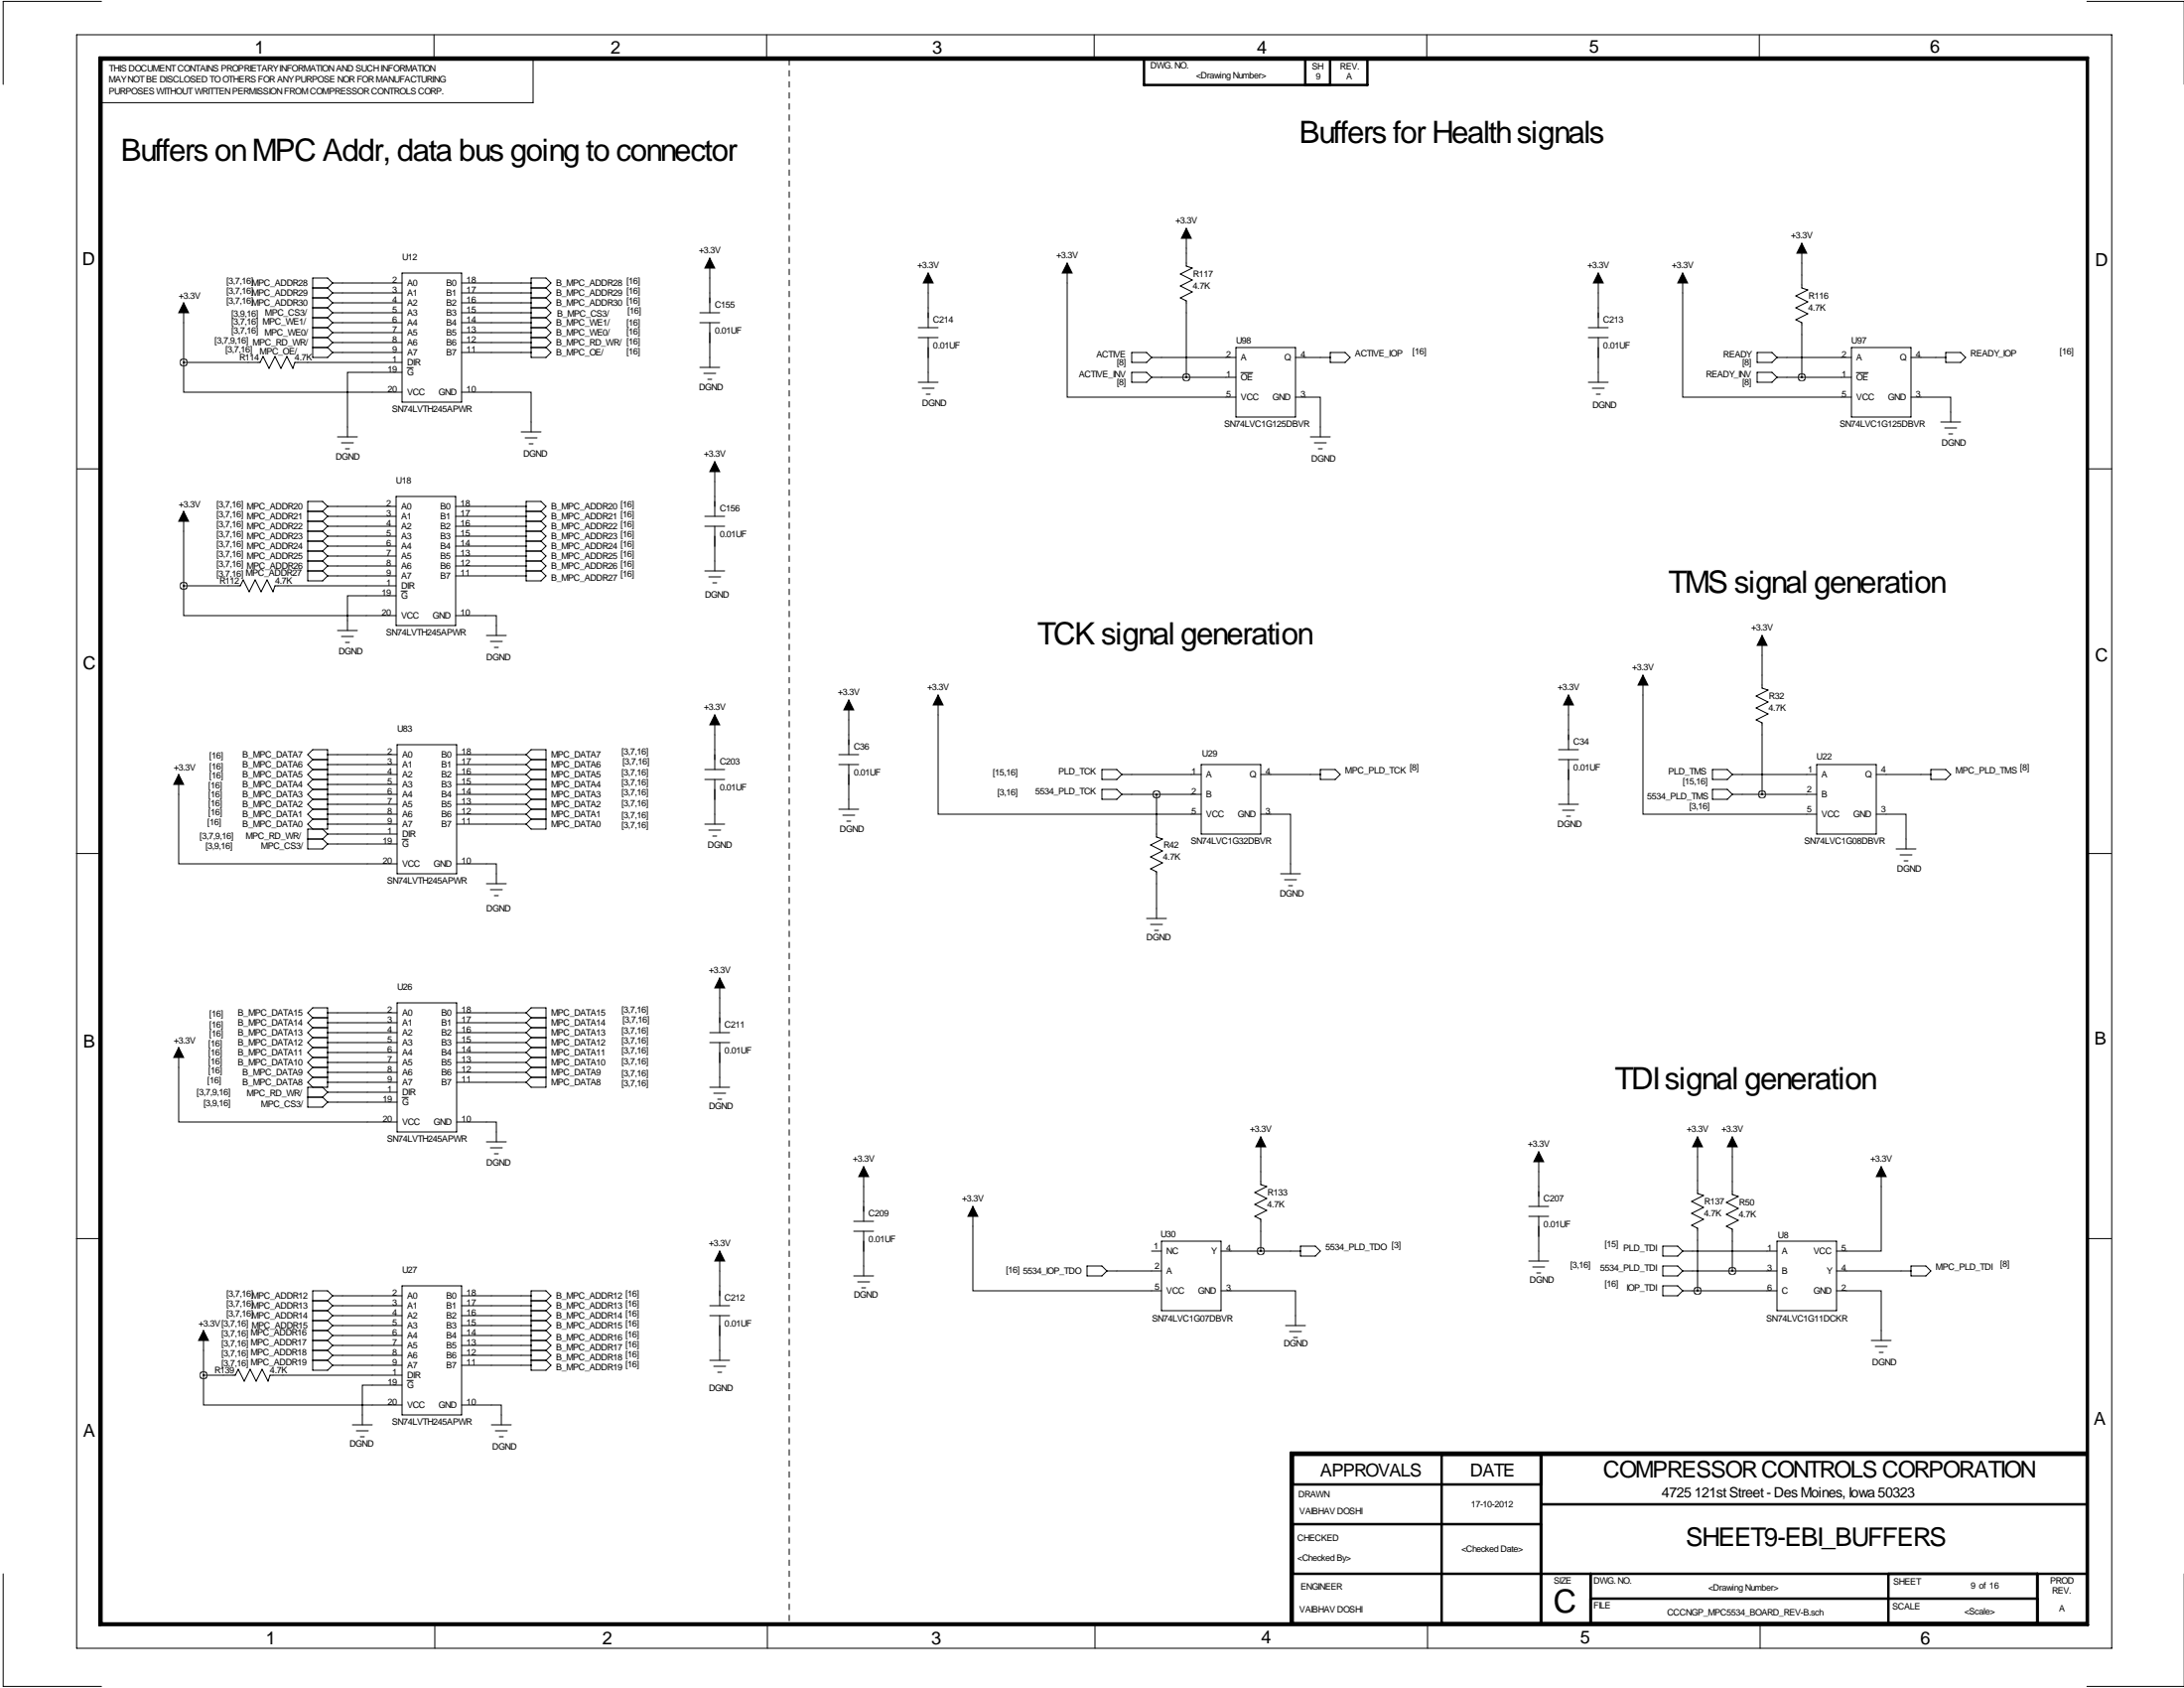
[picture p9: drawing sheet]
<svg xmlns="http://www.w3.org/2000/svg" width="559mm" height="432mm" viewBox="0 0 559 432" stroke-linecap="round" stroke-linejoin="round" font-family="sans-serif">
<path d="M201.9 15.2v400.1" fill="none" stroke="#000" stroke-width=".25" stroke-dasharray="1.4 1.4"/>
<g fill="none" stroke="#000" stroke-width=".25">
<path d="M19.6 8.9h520.7v412.7h-520.7zM26 .4h-25.2v21.2M111 8.9v6.3M143.6 15.2h-7.2v11.1h-110.8M196.1 8.9v6.3M280 8.9v6.3M365 8.9v6.3M450.1 8.9v6.3M534 .4h24.8M303.5 58.4v9.7l1.6 .5-3.1 1.5 3.1 1.5-3.1 1.6 3.1 1.5-3.1 1.5 1.5 .8v19.5M47 77.5v15.2M80 73.7h3.8"/>
<path d="M80 76.2h3.8M80 78.7h3.8M83.8 73.7l1.3 1.2M83.8 76.2l1.3 1.3M83.8 78.7l1.3 1.3M85.1 72.4l-1.3-1.3h-3.8v20.3h3.8l1.3-1.2M85.1 72.4h17.8M85.1 74.9h17.8M85.1 77.5h17.8M85.1 72.4l-1.3 1.3M85.1 74.9l-1.3 1.3M85.1 77.5l-1.3 1.2"/>
<path d="M102.9 69.8h15.2v33.1h-15.2zM118.1 72.4h17.8M118.1 74.9h17.8M118.1 77.5h17.8M135.9 73.7h3.8M135.9 76.2h3.8M135.9 78.7h3.8M139.7 73.7l1.3-1.3-1.3-1.3h-3.8v20.3h3.8l1.3-1.2-1.3-1.3M139.7 73.7l1.3 1.2-1.3 1.3M139.7 78.7l1.3 1.3-1.3 1.3M139.7 76.2l1.3 1.3-1.3 1.2M181.6 66v14"/>
<path d="M237.5 69.8v14M273 67.3v34.3h43.2M408.9 69.8v14M430.5 69.8v31.8h43.2M461 62.2v11.5l1.5 .5-3 1.5 3 1.5-3 1.5 3 1.6-3 1.5 1.5 .8v13.9M47 92.7v7.6h55.9M47 92.7h19.5l.8-1.5 1.5 3 1.6-3 1.5 3 1.5-3 1.5 3 .5-1.5h27.5M80 88.9h3.8M80 83.8h3.8M80 86.4h3.8M80 81.3h3.8M83.8 88.9l1.3 1.3"/>
<path d="M83.8 86.4l1.3 1.2M83.8 83.8l1.3 1.3M83.8 81.3l1.3 1.3M85.1 80h17.8M85.1 82.6h17.8M85.1 85.1h17.8M85.1 87.6h17.8M85.1 90.2h17.8M85.1 87.6l-1.3 1.3M85.1 85.1l-1.3 1.3M85.1 82.6l-1.3 1.2M85.1 80l-1.3 1.3"/>
<path d="M102.9 95.2h-14v16.6M104.1 94h1.6M118.1 80h17.8M118.1 82.6h17.8M118.1 85.1h17.8M118.1 87.6h17.8M118.1 90.2h17.8M135.9 88.9h3.8M135.9 83.8h3.8M135.9 86.4h3.8M135.9 81.3h3.8M139.7 81.3l1.3 1.3-1.3 1.2"/>
<path d="M139.7 83.8l1.3 1.3-1.3 1.3M139.7 86.4l1.3 1.2-1.3 1.3M179.1 80h5M179.1 82.6h5M179.1 94h5M180.1 95.5h3M181.1 97h1M181.6 82.6v11.4M234.9 83.8h5.1M234.9 86.4h5.1M234.9 97.8h5.1M236 99.3h3"/>
<path d="M237.5 86.4v11.4M289.6 90.2h3.8l1.2 1.2-1.2 1.3h-3.8zM289.6 95.2h3.8l1.2 1.3-1.2 1.3h-3.8zM294.6 91.4h21.6M294.6 96.5h21.6M316.2 88.9h15.3v17.8h-15.3zM317.5 95.3h3M331.5 91.4h8.9M340.4 90.2h3.8l1.2 1.2-1.2 1.3h-3.8zM406.4 83.8h5.1M406.4 86.4h5.1M406.4 97.8h5.1"/>
<path d="M407.4 99.3h3.1M408.9 86.4v11.4M449.6 90.2h3.8l1.3 1.2-1.3 1.3h-3.8zM449.6 95.2h3.8l1.3 1.3-1.3 1.3h-3.8zM454.7 91.4h19M454.7 96.5h19M473.7 88.9h15.2v17.8h-15.2zM475 95.3h3M488.9 91.4h8.9M497.8 90.2h3.8l1.3 1.2-1.3 1.3h-3.8zM19.7 119.9h6.4M86.4 111.8h5"/>
<path d="M87.4 113.3h3M88.4 114.8h1M118.1 100.3h17.8v10.2M133.3 110.5h5.1M134.4 112h3M135.4 113.5h1M182.9 118.1v14M237 100.8h1M331.5 101.6h6.3v10.2M335.3 111.8h5.1M336.3 113.3h3M337.3 114.8h1"/>
<path d="M408.4 100.8h1M488.9 101.6h10.2v6.3M496.6 107.9h5M497.6 109.5h3M498.6 111h1M533.9 119.9h6.4M47 130.8v19.1M78.7 130.8h3.8M78.7 133.3h3.8M78.7 135.9h3.8M78.7 138.4h3.8M82.5 130.8l1.3 1.3"/>
<path d="M82.5 133.3l1.3 1.3M82.5 135.9l1.3 1.3M82.5 138.4l1.3 1.3M83.8 132.1h17.5M83.8 134.6h17.5M83.8 129.5h17.5M83.8 137.2h17.5M83.8 139.7h17.5M83.8 129.5l-1.3 1.3M83.8 129.5l-1.3-1.2h-3.8v20.3h3.8l1.3-1.3M83.8 132.1l-1.3 1.2M83.8 134.6l-1.3 1.3"/>
<path d="M83.8 137.2l-1.3 1.2M83.8 139.7l-1.3 1.3M101.3 127h15.3v33h-15.3zM116.6 132.1h18M116.6 134.6h18M116.6 129.5h18M116.6 137.2h18M116.6 139.7h18M134.6 130.8h3.8M134.6 133.3h3.8M134.6 135.9h3.8M134.6 138.4h3.8"/>
<path d="M138.4 130.8l1.3-1.3-1.3-1.2h-3.8v20.3h3.8l1.3-1.3-1.3-1.3M138.4 130.8l1.3 1.3-1.3 1.2M138.4 133.3l1.3 1.3-1.3 1.3M138.4 135.9l1.3 1.3-1.3 1.2M138.4 138.4l1.3 1.3-1.3 1.3M180.3 132.1h5.1M180.3 134.6h5.1M182.9 134.6v11.4M47 149.9v7.6h54.3M47 149.9h14.5l.7-1.6 1.6 3.1 1.5-3.1 1.5 3.1 1.5-3.1 1.5 3.1 .6-1.5h30.9M78.7 141h3.8M78.7 143.5h3.8"/>
<path d="M78.7 146h3.8M82.5 141l1.3 1.2M82.5 143.5l1.3 1.3M82.5 146l1.3 1.3M83.8 142.2h17.5M83.8 144.8h17.5M83.8 147.3h17.5M83.8 142.2l-1.3 1.3M83.8 144.8l-1.3 1.2M101.3 152.4h-12.4v8.9M102.6 151.2h1.6M116.6 157.5h10.4v5.1"/>
<path d="M116.6 142.2h18M116.6 144.8h18M116.6 147.3h18M134.6 141h3.8M134.6 143.5h3.8M134.6 146h3.8M138.4 141l1.3 1.2-1.3 1.3M138.4 143.5l1.3 1.3-1.3 1.2M180.3 146h5.1M181.4 147.6h3M182.4 149.1h1M86.4 161.3h5"/>
<path d="M87.4 162.8h3M88.4 164.3h1M124.5 162.6h5M125.5 164.1h3M126.5 165.6h1M217.2 179.1v13.9M240 177.8v30.5h67.3M401.3 177.8v14M420.4 172.7v35.6h44.4M450.8 162.6v13.4l1.6 .5-3.1 1.6 3.1 1.5-3.1 1.5 3.1 1.5-3.1 1.5 1.5 .8v18.3M45.7 198.1v22.9h55.9M80 196.8h3.8"/>
<path d="M80 199.4h3.8M80 194.3l-1.3-1.3 1.3-1.2h3.8v20.3h-5.1v5.1h3.8l1.3-1.3M80 194.3h3.8M80 196.8l-1.3 1.3 1.3 1.3M80 199.4l-1.3 1.3 1.3 1.2M80 194.3l-1.3 1.3 1.3 1.2M83.8 195.6h17.8M83.8 198.1h17.8M83.8 193h17.8M101.6 190.5h15.2v33h-15.2zM116.8 195.6h17.8M116.8 198.1h17.8"/>
<path d="M116.8 193h17.8M134.6 193l1.3-1.2h3.8v20.3h-3.8l-1.3-1.3M134.6 198.1l1.3 1.3M134.6 195.6l1.3 1.2M134.6 193l1.3 1.3M135.9 196.8h3.8M135.9 199.4h3.8M135.9 194.3h3.8M135.9 199.4l-1.3 1.3M135.9 196.8l-1.3 1.3M135.9 194.3l-1.3 1.3M180.3 196.8h5.1"/>
<path d="M180.3 199.4h5.1M182.9 182.9v13.9M182.9 199.4v11.4M214.6 195.6h5.1M214.6 193h5.1M217.2 195.6v11.4M281.9 196.8h3.9l1.2 1.3-1.2 1.3h-3.9zM287 198.1h20.3M307.3 195.6h15.3v17.8h-15.3zM322.6 198.1h15.2M337.8 196.8h3.8l1.3 1.3-1.3 1.3h-3.8zM398.8 191.8h5.1"/>
<path d="M398.8 194.3h5.1M401.3 194.3v11.4M438.1 196.8h3.9l1.2 1.3-1.2 1.3h-3.9zM443.2 198.1h21.6M464.8 195.6h15.3v17.8h-15.3zM480.1 198.1h13.9M494 196.8h3.8l1.3 1.3-1.3 1.3h-3.8zM19.6 218.3h6.4M78.7 214.6h3.8M80 204.5l-1.3 1.2 1.3 1.3M80 207l-1.3 1.3 1.3 1.2M80 209.5l-1.3 1.3 1.3 1.3"/>
<path d="M80 204.5h3.8M80 201.9h3.8M80 207h3.8M80 209.5h3.8M80 201.9l-1.3 1.3 1.3 1.3M82.5 214.6l1.3 1.3M82.5 212.1l1.3 1.3M83.8 213.4h17.8M83.8 208.3h17.8M83.8 203.2h17.8M83.8 200.7h17.8M83.8 205.7h17.8"/>
<path d="M83.8 210.8h17.8M83.8 215.9h17.8M83.8 213.4l-1.3 1.2M102.9 214.7h1.6M116.8 208.3h17.8M116.8 203.2h17.8M116.8 200.7h17.8M116.8 205.7h17.8M116.8 210.8h17.8M134.6 208.3l1.3 1.2M134.6 205.7l1.3 1.3M134.6 203.2l1.3 1.3"/>
<path d="M134.6 200.7l1.3 1.2M135.9 204.5h3.8M135.9 201.9h3.8M135.9 207h3.8M135.9 209.5l-1.3 1.3M135.9 207l-1.3 1.3M135.9 204.5l-1.3 1.2M135.9 209.5h3.8M135.9 201.9l-1.3 1.3M180.3 210.8h5.1M181.4 212.3h3M182.4 213.9h1"/>
<path d="M214.6 207h5.1M215.6 208.5h3.1M216.7 210.1h1M281.9 201.9h3.9l1.2 1.3-1.2 1.3h-3.9zM287 203.2h20.3M295.9 203.2v10.9l1.5 .5-3 1.6 3 1.5-3 1.5 3 1.5-3 1.5 1.5 .8v11.9M322.6 208.3h7.6v15.2M398.8 205.7h5.1M399.8 207.3h3M400.8 208.8h1M438.1 201.9h3.9l1.2 1.3-1.2 1.3h-3.9zM443.2 203.2h21.6"/>
<path d="M480.1 208.3h7.6v8.9M485.1 217.2h5.1M486.2 218.7h3M533.8 218.3h6.4M116.8 221h10.2v5.1M124.5 226.1h5M125.5 227.6h3M126.5 229.1h1M293.4 234.9h5M294.4 236.5h3M295.4 238h1M327.7 223.5h5"/>
<path d="M328.7 225h3M329.7 226.6h1M487.2 220.2h1M83.8 259.1h17.8M101.6 256.5h15.2v33.1h-15.2zM116.8 259.1h17.8M134.6 259.1l1.3-1.3h3.8v20.3h-3.8l-1.3-1.2M134.6 259.1l1.3 1.2M184.1 250.2v14M45.7 268v19h55.9M80 260.3l-1.3-1.2 1.3-1.3h3.8v20.3h-5.1v5.1h3.8l1.3-1.3M80 275.6l-1.3 1.3 1.3 1.2"/>
<path d="M80 275.6h3.8M80 273h3.8M80 270.5h3.8M80 268h3.8M80 265.4h3.8M80 262.9h3.8M80 260.3h3.8M80 273l-1.3 1.3 1.3 1.3M80 270.5l-1.3 1.3 1.3 1.2M80 268l-1.3 1.2 1.3 1.3M80 265.4l-1.3 1.3 1.3 1.3M80 262.9l-1.3 1.3 1.3 1.2"/>
<path d="M80 260.3l-1.3 1.3 1.3 1.3M82.5 278.1l1.3 1.3M83.8 264.2h17.8M83.8 266.7h17.8M83.8 261.6h17.8M83.8 269.2h17.8M83.8 271.8h17.8M83.8 274.3h17.8M83.8 276.9h17.8M83.8 279.4h17.8M83.8 279.4l-1.3 1.3M116.8 264.2h17.8"/>
<path d="M116.8 266.7h17.8M116.8 261.6h17.8M116.8 269.2h17.8M116.8 271.8h17.8M116.8 274.3h17.8M116.8 276.9h17.8M134.6 274.3l1.3 1.3M134.6 271.8l1.3 1.2M134.6 269.2l1.3 1.3M134.6 266.7l1.3 1.3M134.6 264.2l1.3 1.2M134.6 261.6l1.3 1.3"/>
<path d="M135.9 275.6l-1.3 1.3M135.9 275.6h3.8M135.9 273l-1.3 1.3M135.9 273h3.8M135.9 270.5l-1.3 1.3M135.9 270.5h3.8M135.9 268l-1.3 1.2M135.9 268h3.8M135.9 265.4l-1.3 1.3M135.9 265.4h3.8M135.9 262.9l-1.3 1.3M135.9 262.9h3.8"/>
<path d="M135.9 260.3l-1.3 1.3M135.9 260.3h3.8M181.6 264.2h5.1M181.6 266.7h5.1M181.6 278.1h5.1M182.6 279.7h3.1M184.1 266.7v11.4M78.7 280.7h3.8M82.5 280.7l1.3 1.2M83.8 281.9h17.8M102.9 280.7h1.6M116.8 287h10.2v5.1"/>
<path d="M124.5 292.1h5M125.5 293.6h3M126.5 295.1h1M183.6 281.2h1.1M221 298.4v14M322.6 290.8v12.2l1.5 .5-3 1.6 3 1.5-3 1.5 3 1.5-3 1.5 1.5 .8v8.1M393.7 294.6v14M434.3 290.8v14.5l1.6 .5-3.1 1.5 3.1 1.6-3.1 1.5 3.1 1.5-3.1 1.5 1.5 .8v16M443.2 290.8v14.8l1.6 .5-3.1 1.5 3.1 1.5-3.1 1.5 3.1 1.6-3.1 1.5 1.5 .8v10.6M481.3 298.4v21.6h-11.4M19.6 316.8h6.4M218.4 312.4h5.1"/>
<path d="M218.4 315h5.1M221 315v11.4M248.9 308.6v21.6h48.3M297.2 317.5h15.2v17.8h-15.2zM332.7 318.8h3.8l1.3 1.2-1.3 1.3h-3.8zM391.2 308.6h5M391.2 311.1h5M393.7 311.1v11.5M425.4 318.8h3.9l1.2 1.2-1.2 1.3h-3.9zM454.7 317.5h15.2v17.8h-15.2zM533.8 316.8h6.4M80 335.3h3.8"/>
<path d="M80 332.7h3.8M80 337.8h3.8M83.8 332.7l1.3 1.3M83.8 335.3l1.3 1.2M83.8 337.8l1.3 1.3M85.1 334h17.8M85.1 336.5h17.8M85.1 331.5l-1.3-1.3h-3.8v20.3h3.8l1.3-1.3M85.1 331.5h17.8M85.1 339.1h17.8M85.1 331.5l-1.3 1.2M85.1 334l-1.3 1.3"/>
<path d="M85.1 336.5l-1.3 1.3M85.1 339.1l-1.3 1.3M102.9 328.9h15.2v33h-15.2zM118.1 334h17.8M118.1 336.5h17.8M118.1 331.5h17.8M118.1 339.1h17.8M135.9 335.3h3.8M135.9 332.7h3.8M135.9 337.8h3.8M139.7 332.7l1.3-1.2-1.3-1.3h-3.8v20.3h3.8l1.3-1.3-1.3-1.2M139.7 332.7l1.3 1.3-1.3 1.3"/>
<path d="M139.7 335.3l1.3 1.2-1.3 1.3M139.7 337.8l1.3 1.3-1.3 1.3M181.6 334h5.1M181.6 336.5h5.1M184.1 320v14M184.1 336.5v11.5M218.4 326.4h5.1M219.5 327.9h3M220.5 329.4h1M278.1 323.8h3.8l1.3 1.3-1.3 1.3h-3.8zM283.2 325.1h14M294.6 320h2.6"/>
<path d="M312.4 330.2h19.1v8.9M312.4 320h20.3M328.9 339.1h5.1M391.2 322.6h5M392.2 324.1h3M393.2 325.6h1M425.4 328.9h3.9l1.2 1.3-1.2 1.3h-3.9zM425.4 323.8h3.9l1.2 1.3-1.2 1.3h-3.9zM430.5 320h24.2M430.5 325.1h24.2M430.5 330.2h24.2M469.9 330.2h11.4v12.7"/>
<path d="M469.9 325.1h19M488.9 323.8h3.9l1.2 1.3-1.2 1.3h-3.9zM52.1 351.8v7.6h50.8M52.1 351.8h8.1l.8-1.5 1.5 3 1.5-3 1.5 3 1.6-3 1.5 3 .5-1.5h33.8M52.1 340.4v11.4M80 340.4h3.8M80 342.9h3.8M80 345.4h3.8M80 348h3.8M83.8 340.4l1.3 1.2M83.8 342.9l1.3 1.3M83.8 345.4l1.3 1.3"/>
<path d="M83.8 348l1.3 1.2M85.1 341.6h17.8M85.1 344.2h17.8M85.1 346.7h17.8M85.1 349.2h17.8M85.1 341.6l-1.3 1.3M85.1 344.2l-1.3 1.2M85.1 346.7l-1.3 1.3M102.9 354.3h-10.2v10.2M104.1 353.1h1.6M118.1 359.4h10.2v5.1M118.1 341.6h17.8"/>
<path d="M118.1 344.2h17.8M118.1 346.7h17.8M118.1 349.2h17.8M135.9 340.4h3.8M135.9 342.9h3.8M135.9 345.4h3.8M135.9 348h3.8M139.7 340.4l1.3 1.2-1.3 1.3M139.7 342.9l1.3 1.3-1.3 1.2M139.7 345.4l1.3 1.3-1.3 1.3M181.6 348h5.1M182.6 349.5h3.1"/>
<path d="M183.6 351h1.1M329.9 340.6h3.1M331 342.1h1M478.8 342.9h5.1M479.8 344.4h3.1M480.8 345.9h1M90.2 364.5h5M91.2 366h3M92.2 367.5h1M125.7 364.5h5.1M126.7 366h3.1M127.8 367.5h1"/>
<path d="M.8 402.6v28.8h25.2M111.3 415.3v6.3M196.3 415.3v6.3M280.2 415.3v6.3M365.3 415.3v6.3M450.3 415.3v6.3M534 431.4h24.8"/>
</g>
<g fill="none" stroke="#000" stroke-width=".63">
<path d="M25.5 14.7h508.7v401h-508.7zM26 15.2h508v400.1h-508zM292.7 15h57.2v6.7h-57.2zM334 21.7v-6.7h6.3v6.7M330.8 379.7h63.5M368.9 372.1v43.2M394.3 372.1v43.2M534 372.1h-203.2v43.2M534 371.6h-203.7v43.7M330.8 389.9h63.5M394.3 384.8h139.7M330.8 402.6h203.2"/>
<path d="M407 402.6v12.7M407 408.9h114.3M483.2 402.6v12.7M521.3 402.6v12.7"/>
</g>
<g fill="#000" stroke="#000" stroke-width=".25">
<path d="M303.5 58.4l1.3 2.6h-2.5zM47 77.5l1.3 2.5h-2.6zM181.6 66l1.3 2.6h-2.6zM237.5 69.8l1.3 2.6h-2.6zM273 67.3l1.3 2.5h-2.5zM408.9 69.8l1.3 2.6h-2.5zM430.5 69.8l1.3 2.6h-2.5zM461 62.2l1.3 2.6h-2.6zM182.9 118.1l1.2 2.5h-2.5zM47 130.8l1.3 2.5h-2.6zM217.2 179.1l1.2 2.5h-2.5zM240 177.8l1.3 2.5h-2.5z"/>
<path d="M401.3 177.8l1.3 2.5h-2.6zM420.4 172.7l1.2 2.6h-2.5zM450.8 162.6l1.3 2.5h-2.5zM45.7 198.1l1.3 2.6h-2.6zM182.9 182.9l1.2 2.5h-2.5zM184.1 250.2l1.3 2.5h-2.5zM45.7 268l1.3 2.5h-2.6zM221 298.4l1.2 2.6h-2.5zM322.6 290.8l1.2 2.6h-2.5zM393.7 294.6l1.3 2.6h-2.6zM434.3 290.8l1.3 2.6h-2.5zM443.2 290.8l1.3 2.6h-2.5z"/>
<path d="M481.3 298.4l1.3 2.6h-2.5zM248.9 308.6l1.3 2.5h-2.6zM184.1 320l1.3 2.6h-2.5zM52.1 340.4l1.2 2.5h-2.5z"/>
</g>
<path d="M450.8 203.2a.07 .07 0 0 0 .1 0 .07 .07 0 0 0-.1 0zM295.8 203.2a.1 .1 0 0 0 .2 0 .1 .1 0 0 0-.2 0zM443.2 325.1a.07 .07 0 0 0 .1 0 .07 .07 0 0 0-.1 0zM460.9 96.5a.1 .1 0 0 0 .2 0 .1 .1 0 0 0-.2 0zM303.5 96.5a.07 .07 0 0 0 .1 0 .07 .07 0 0 0-.1 0zM434.3 330.2a.07 .07 0 0 0 .1 0 .07 .07 0 0 0-.1 0zM52 351.8a.07 .07 0 0 0 .1 0 .07 .07 0 0 0-.1 0zM46.9 92.7a.1 .1 0 0 0 .2 0 .1 .1 0 0 0-.2 0zM46.9 149.9a.1 .1 0 0 0 .2 0 .1 .1 0 0 0-.2 0zM322.5 320a.07 .07 0 0 0 .1 0 .07 .07 0 0 0-.1 0z" fill="#000" stroke="#000" stroke-width="1.9"/>
<text font-size="8.2" x="397.5" y="412.4">C</text>
<g font-size="7.9">
<text x="31" y="41.1">Buffers on MPC Addr, data bus going to connector</text>
<text x="332.5" y="36.6">Buffers for Health signals</text>
<text x="427" y="151.6">TMS signal generation</text>
<text x="265.4" y="164.8">TCK signal generation</text>
<text x="413.3" y="278.6">TDI signal generation</text>
</g>
<text font-size="6.6" x="431.3" y="395.4">SHEET9-EBI_BUFFERS</text>
<text font-size="5.9" x="410.2" y="378">COMPRESSOR CONTROLS CORPORATION</text>
<g font-size="4.6">
<text x="65.1" y="13.7">1</text>
<text x="156.3" y="13.7">2</text>
<text x="238.5" y="13.7">3</text>
<text x="321.6" y="13.7">4</text>
<text x="406.6" y="13.5">5</text>
<text x="493.8" y="13.5">6</text>
<text x="21.1" y="67.9">D</text>
<text x="536.1" y="68.1">D</text>
<text x="21.2" y="171.1">C</text>
<text x="536" y="169.2">C</text>
<text x="21.3" y="268.1">B</text>
<text x="535.9" y="267.2">B</text>
<text x="535.7" y="364.5">A</text>
<text x="21.3" y="367.5">A</text>
<text x="337.8" y="377.7">APPROVALS</text>
<text x="376.2" y="377.7">DATE</text>
<text x="68" y="420.6">1</text>
<text x="154.1" y="420.6">2</text>
<text x="238.3" y="420.6">3</text>
<text x="322.7" y="420.5">4</text>
<text x="404.4" y="420.4">5</text>
<text x="491.4" y="420.6">6</text>
</g>
<text font-size="3.6" x="425.2" y="383">4725 121st Street - Des Moines, Iowa 50323</text>
<g font-size="2.3">
<text x="294.3" y="17.6">DWG. NO.</text>
<text x="335.7" y="17.7">SH</text>
<text x="342.9" y="17.8">REV.</text>
<text x="27.8" y="21.1">MAY NOT BE DISCLOSED TO OTHERS FOR ANY PURPOSE NOR FOR MANUFACTURING</text>
<text x="27.9" y="18.3">THIS DOCUMENT CONTAINS PROPRIETARY INFORMATION AND SUCH INFORMATION</text>
<text x="306.1" y="20.1">&lt;Drawing Number&gt;</text>
<text x="336.7" y="20.3">9</text>
<text x="344.5" y="20.3">A</text>
<text x="27.8" y="24.2">PURPOSES WITHOUT WRITTEN PERMISSION FROM COMPRESSOR CONTROLS CORP.</text>
<text x="300.8" y="57.1">+3.3V</text>
<text x="178.8" y="64.8">+3.3V</text>
<text x="458.2" y="61">+3.3V</text>
<text x="102.9" y="66.5">U12</text>
<text x="234.7" y="68.6">+3.3V</text>
<text x="270.3" y="66">+3.3V</text>
<text x="305.3" y="70.9">R117</text>
<text x="406.2" y="68.6">+3.3V</text>
<text x="427.8" y="68.6">+3.3V</text>
<text x="45.7" y="76.5">+3.3V</text>
<text x="57.9" y="72.7">[3,7,16]MPC_ADDR28</text>
<text x="57.9" y="75.2">[3,7,16]MPC_ADDR29</text>
<text x="57.9" y="77.7">[3,7,16]MPC_ADDR30</text>
<text x="100.4" y="72.4">2</text>
<text x="100.4" y="74.9">3</text>
<text x="100.4" y="77.5">4</text>
<text x="104.1" y="73.2">A0</text>
<text x="104.1" y="75.7">A1</text>
<text x="114.2" y="73.2">B0</text>
<text x="114.2" y="75.7">B1</text>
<text x="119.4" y="72.4">18</text>
<text x="119.4" y="74.9">17</text>
<text x="119.4" y="77.5">16</text>
<text x="142.2" y="73.2">B_MPC_ADDR28 [16]</text>
<text x="142.2" y="75.7">B_MPC_ADDR29 [16]</text>
<text x="305.2" y="73.9">4.7K</text>
<text x="462.8" y="76.5">R116</text>
<text x="59.2" y="83.1">[3,7,16] MPC_WE1/</text>
<text x="59.2" y="81">[3,9,16]</text>
<text x="67.8" y="80.8">MPC_CS3/</text>
<text x="100.4" y="80">5</text>
<text x="100.4" y="82.6">6</text>
<text x="104.1" y="78.2">A2</text>
<text x="104.1" y="80.8">A3</text>
<text x="104.1" y="83.3">A4</text>
<text x="114.2" y="78.2">B2</text>
<text x="114.2" y="80.8">B3</text>
<text x="114.2" y="83.3">B4</text>
<text x="119.4" y="80">15</text>
<text x="119.4" y="82.6">14</text>
<text x="142.2" y="78.2">B_MPC_ADDR30 [16]</text>
<text x="142.2" y="83.3">B_MPC_WE1/</text>
<text x="142.5" y="81">B_MPC_CS3/</text>
<text x="160.3" y="83.3">[16]</text>
<text x="160.5" y="80.3">[16]</text>
<text x="182.9" y="78.7">C155</text>
<text x="238.8" y="82.6">C214</text>
<text x="410.2" y="82.6">C213</text>
<text x="462.7" y="79.5">4.7K</text>
<text x="54.9" y="87.9">[3,7,9,16] MPC_RD_WR/</text>
<text x="59.2" y="85.4">[3,7,16]</text>
<text x="67.7" y="85.9">MPC_WE0/</text>
<text x="100.4" y="85.1">7</text>
<text x="100.4" y="87.6">8</text>
<text x="104.1" y="85.9">A5</text>
<text x="104.1" y="88.4">A6</text>
<text x="114.2" y="85.9">B5</text>
<text x="114.2" y="88.4">B6</text>
<text x="119.4" y="85.1">13</text>
<text x="119.4" y="87.6">12</text>
<text x="142.2" y="88.4">B_MPC_RD_WR/ [16]</text>
<text x="142.2" y="85.9">B_MPC_WE0/</text>
<text x="160.3" y="85.6">[16]</text>
<text x="182.9" y="85.4">0.01UF</text>
<text x="238.8" y="89.2">0.01UF</text>
<text x="316.2" y="87.9">U98</text>
<text x="410.2" y="89.2">0.01UF</text>
<text x="473.7" y="87.9">U97</text>
<text x="57.7" y="90.2">[3,7,16]</text>
<text x="61.3" y="92.2">R114</text>
<text x="66.5" y="90.7">MPC_OE/</text>
<text x="75.4" y="92.2">4.7K</text>
<text x="99.2" y="95.3">19</text>
<text x="100.4" y="90.2">9</text>
<text x="100.4" y="92.7">1</text>
<text x="104.1" y="90.9">A7</text>
<text x="104.1" y="93.5">DIR</text>
<text x="114.2" y="90.9">B7</text>
<text x="119.4" y="90.2">11</text>
<text x="142.2" y="90.9">B_MPC_OE/</text>
<text x="160.3" y="90.7">[16]</text>
<text x="280.5" y="91.4">ACTIVE</text>
<text x="285.8" y="93.5">[8]</text>
<text x="313.8" y="91.4">2</text>
<text x="317.5" y="92.2">A</text>
<text x="328.6" y="92.2">Q</text>
<text x="332.7" y="91.4">4</text>
<text x="346.7" y="91.2">ACTIVE_IOP</text>
<text x="361.4" y="90.7">[16]</text>
<text x="440.9" y="91.4">READY</text>
<text x="445.8" y="93.5">[8]</text>
<text x="471.3" y="91.4">2</text>
<text x="475" y="92.2">A</text>
<text x="486.1" y="92.2">Q</text>
<text x="490.2" y="91.4">4</text>
<text x="504.2" y="91.2">READY_IOP</text>
<text x="527" y="90.7">[16]</text>
<text x="99.2" y="100.3">20</text>
<text x="104.1" y="96">G</text>
<text x="104.1" y="101.1">VCC</text>
<text x="112.2" y="101.1">GND</text>
<text x="119.4" y="100.3">10</text>
<text x="178.8" y="99.8">DGND</text>
<text x="276" y="96.5">ACTIVE_INV</text>
<text x="285.8" y="98.6">[8]</text>
<text x="313.8" y="101.6">5</text>
<text x="313.8" y="96.5">1</text>
<text x="317.5" y="97.3">OE</text>
<text x="332.7" y="101.6">3</text>
<text x="436.5" y="96.5">READY_INV</text>
<text x="445.8" y="98.6">[8]</text>
<text x="471.3" y="101.6">5</text>
<text x="471.3" y="96.5">1</text>
<text x="475" y="97.3">OE</text>
<text x="490.2" y="101.6">3</text>
<text x="100.3" y="105.4">SN74LVTH245APWR</text>
<text x="236" y="103.9">DGND</text>
<text x="317.5" y="102.4">VCC</text>
<text x="325.6" y="102.4">GND</text>
<text x="407.4" y="104.4">DGND</text>
<text x="475" y="102.4">VCC</text>
<text x="483.1" y="102.4">GND</text>
<text x="313.2" y="109.2">SN74LVC1G125DBVR</text>
<text x="470.7" y="109.2">SN74LVC1G125DBVR</text>
<text x="85.9" y="117.6">DGND</text>
<text x="133.9" y="116.8">DGND</text>
<text x="180.1" y="116.8">+3.3V</text>
<text x="335.5" y="118.1">DGND</text>
<text x="496.8" y="114">DGND</text>
<text x="101.3" y="123.7">U18</text>
<text x="45.7" y="129.8">+3.3V</text>
<text x="55.4" y="129.8">[3,7,16] MPC_ADDR20</text>
<text x="98.9" y="129.5">2</text>
<text x="102.6" y="130.3">A0</text>
<text x="112.7" y="130.3">B0</text>
<text x="117.9" y="129.5">18</text>
<text x="141" y="130.3">B_MPC_ADDR20 [16]</text>
<text x="184.1" y="130.8">C156</text>
<text x="55.4" y="132.3">[3,7,16] MPC_ADDR21</text>
<text x="55.4" y="134.9">[3,7,16] MPC_ADDR22</text>
<text x="55.4" y="137.4">[3,7,16] MPC_ADDR23</text>
<text x="98.9" y="132.1">3</text>
<text x="98.9" y="134.6">4</text>
<text x="98.9" y="137.2">5</text>
<text x="102.6" y="132.8">A1</text>
<text x="102.6" y="135.4">A2</text>
<text x="102.6" y="137.9">A3</text>
<text x="112.7" y="132.8">B1</text>
<text x="112.7" y="135.4">B2</text>
<text x="112.7" y="137.9">B3</text>
<text x="117.9" y="132.1">17</text>
<text x="117.9" y="134.6">16</text>
<text x="117.9" y="137.2">15</text>
<text x="141" y="132.8">B_MPC_ADDR21 [16]</text>
<text x="141" y="135.4">B_MPC_ADDR22 [16]</text>
<text x="141" y="137.9">B_MPC_ADDR23 [16]</text>
<text x="184.1" y="137.4">0.01UF</text>
<text x="55.4" y="140">[3,7,16] MPC_ADDR24</text>
<text x="55.4" y="142.5">[3,7,16] MPC_ADDR25</text>
<text x="98.9" y="139.7">6</text>
<text x="98.9" y="142.2">7</text>
<text x="102.6" y="140.5">A4</text>
<text x="102.6" y="143">A5</text>
<text x="112.7" y="140.5">B4</text>
<text x="112.7" y="143">B5</text>
<text x="117.9" y="139.7">14</text>
<text x="117.9" y="142.2">13</text>
<text x="141" y="140.5">B_MPC_ADDR24 [16]</text>
<text x="141" y="143">B_MPC_ADDR25 [16]</text>
<text x="55.4" y="145">[3,7,16] MPC_ADDR26</text>
<text x="55.4" y="147.6">[3,7,16] MPC_ADDR27</text>
<text x="56.2" y="149.4">R112</text>
<text x="70.4" y="149.4">4.7K</text>
<text x="98.9" y="144.8">8</text>
<text x="98.9" y="147.3">9</text>
<text x="98.9" y="149.9">1</text>
<text x="102.6" y="145.5">A6</text>
<text x="102.6" y="148.1">A7</text>
<text x="112.7" y="145.5">B6</text>
<text x="112.7" y="148.1">B7</text>
<text x="117.9" y="144.8">12</text>
<text x="117.9" y="147.3">11</text>
<text x="141" y="145.5">B_MPC_ADDR26 [16]</text>
<text x="141" y="148.6">B_MPC_ADDR27</text>
<text x="158.7" y="147.6">[16]</text>
<text x="97.7" y="152.4">19</text>
<text x="102.6" y="153.2">G</text>
<text x="102.6" y="150.6">DIR</text>
<text x="180.3" y="152.9">DGND</text>
<text x="97.7" y="157.5">20</text>
<text x="102.6" y="158.2">VCC</text>
<text x="110.7" y="158.2">GND</text>
<text x="117.9" y="157.5">10</text>
<text x="448.1" y="161.3">+3.3V</text>
<text x="86.6" y="167.4">DGND</text>
<text x="98.8" y="162.6">SN74LVTH245APWR</text>
<text x="124.5" y="168.9">DGND</text>
<text x="417.6" y="171.5">+3.3V</text>
<text x="214.4" y="177.8">+3.3V</text>
<text x="237.3" y="176.5">+3.3V</text>
<text x="398.6" y="176.5">+3.3V</text>
<text x="452.6" y="178.9">R32</text>
<text x="180.1" y="181.6">+3.3V</text>
<text x="452.5" y="181.8">4.7K</text>
<text x="101.6" y="187.2">U83</text>
<text x="218.4" y="191.8">C36</text>
<text x="402.6" y="190.5">C34</text>
<text x="44.5" y="197.1">+3.3V</text>
<text x="53.6" y="196.9">[16]</text>
<text x="53.6" y="194.1">[16]</text>
<text x="62.1" y="196.3">B_MPC_DATA6</text>
<text x="62.1" y="193.8">B_MPC_DATA7</text>
<text x="99.1" y="193">2</text>
<text x="99.1" y="195.6">3</text>
<text x="102.9" y="193.8">A0</text>
<text x="102.9" y="196.3">A1</text>
<text x="112.9" y="193.8">B0</text>
<text x="112.9" y="196.3">B1</text>
<text x="118.1" y="193">18</text>
<text x="118.1" y="195.6">17</text>
<text x="141" y="196.3">MPC_DATA6</text>
<text x="141" y="193.8">MPC_DATA7</text>
<text x="159" y="193">[3,7,16]</text>
<text x="159.3" y="195.6">[3,7,16]</text>
<text x="184.1" y="195.6">C203</text>
<text x="307.6" y="193.5">U29</text>
<text x="344.2" y="197.9">MPC_PLD_TCK</text>
<text x="360.7" y="197.1">[8]</text>
<text x="402.6" y="197.1">0.01UF</text>
<text x="462.6" y="197.6">1</text>
<text x="464.8" y="194.3">U22</text>
<text x="481.3" y="197.6">4</text>
<text x="500.4" y="197.9">MPC_PLD_TMS</text>
<text x="516.9" y="197.1">[8]</text>
<text x="53.3" y="204">[16]</text>
<text x="53.3" y="201.7">[16]</text>
<text x="53.6" y="199.1">[16]</text>
<text x="62.1" y="204">B_MPC_DATA3</text>
<text x="62.1" y="201.4">B_MPC_DATA4</text>
<text x="62.1" y="198.9">B_MPC_DATA5</text>
<text x="99.1" y="198.1">4</text>
<text x="99.1" y="200.7">5</text>
<text x="99.1" y="203.2">6</text>
<text x="102.9" y="198.9">A2</text>
<text x="102.9" y="201.4">A3</text>
<text x="102.9" y="204">A4</text>
<text x="112.9" y="198.9">B2</text>
<text x="112.9" y="201.4">B3</text>
<text x="112.9" y="204">B4</text>
<text x="118.1" y="198.1">16</text>
<text x="118.1" y="200.7">15</text>
<text x="118.1" y="203.2">14</text>
<text x="141" y="204">MPC_DATA3</text>
<text x="141" y="201.4">MPC_DATA4</text>
<text x="141" y="198.9">MPC_DATA5</text>
<text x="159" y="203.5">[3,7,16]</text>
<text x="159" y="200.9">[3,7,16]</text>
<text x="159" y="198.4">[3,7,16]</text>
<text x="184.1" y="202.2">0.01UF</text>
<text x="218.4" y="198.4">0.01UF</text>
<text x="254" y="198.4">[15,16]</text>
<text x="255.2" y="203.5">[3,16]</text>
<text x="264.9" y="203.2">5534_PLD_TCK</text>
<text x="270.8" y="198.1">PLD_TCK</text>
<text x="304.9" y="198.1">1</text>
<text x="304.9" y="203.2">2</text>
<text x="308.6" y="198.9">A</text>
<text x="308.6" y="204">B</text>
<text x="319.7" y="198.9">Q</text>
<text x="323.8" y="198.1">4</text>
<text x="426.9" y="198.1">PLD_TMS</text>
<text x="430.6" y="200.7">[15,16]</text>
<text x="462.4" y="202.7">2</text>
<text x="466.1" y="198.9">A</text>
<text x="466.1" y="204">B</text>
<text x="477.2" y="198.9">Q</text>
<text x="53.3" y="208.5">[16]</text>
<text x="53.3" y="206.3">[16]</text>
<text x="62.1" y="209">B_MPC_DATA1</text>
<text x="62.1" y="206.5">B_MPC_DATA2</text>
<text x="99.1" y="205.7">7</text>
<text x="99.1" y="208.3">8</text>
<text x="102.9" y="206.5">A5</text>
<text x="102.9" y="209">A6</text>
<text x="112.9" y="206.5">B5</text>
<text x="112.9" y="209">B6</text>
<text x="118.1" y="205.7">13</text>
<text x="118.1" y="208.3">12</text>
<text x="141" y="209">MPC_DATA1</text>
<text x="141" y="206.5">MPC_DATA2</text>
<text x="159" y="209.3">[3,7,16]</text>
<text x="159" y="206.3">[3,7,16]</text>
<text x="304.9" y="208.3">5</text>
<text x="308.6" y="209">VCC</text>
<text x="316.7" y="209">GND</text>
<text x="323.8" y="208.3">3</text>
<text x="421.4" y="204.5">5534_PLD_TMS</text>
<text x="432.2" y="207">[3,16]</text>
<text x="462.4" y="207.8">5</text>
<text x="466.1" y="209">VCC</text>
<text x="474.2" y="209">GND</text>
<text x="481.3" y="207.8">3</text>
<text x="51.1" y="214.6">[3,7,9,16]</text>
<text x="53.1" y="211.1">[16]</text>
<text x="62.1" y="211.6">B_MPC_DATA0</text>
<text x="62.9" y="214.6">MPC_RD_WR/</text>
<text x="98" y="215.9">19</text>
<text x="99.1" y="210.8">9</text>
<text x="99.1" y="213.4">1</text>
<text x="102.9" y="211.6">A7</text>
<text x="102.9" y="214.1">DIR</text>
<text x="112.9" y="211.6">B7</text>
<text x="118.1" y="210.8">11</text>
<text x="141" y="211.6">MPC_DATA0</text>
<text x="159" y="211.8">[3,7,16]</text>
<text x="214.9" y="212.9">DGND</text>
<text x="304.7" y="215.9">SN74LVC1G32DBVR</text>
<text x="398.5" y="211.6">DGND</text>
<text x="461.7" y="215.9">SN74LVC1G08DBVR</text>
<text x="52.6" y="217.2">[3,9,16]</text>
<text x="66.8" y="217.2">MPC_CS3/</text>
<text x="98" y="221">20</text>
<text x="102.9" y="216.7">G</text>
<text x="102.9" y="221.7">VCC</text>
<text x="111" y="221.7">GND</text>
<text x="118.1" y="221">10</text>
<text x="181.1" y="216.9">DGND</text>
<text x="297.6" y="219.9">4.7K</text>
<text x="297.7" y="217">R42</text>
<text x="99" y="226.1">SN74LVTH245APWR</text>
<text x="485.4" y="223">DGND</text>
<text x="124.5" y="233.2">DGND</text>
<text x="327.4" y="229.4">DGND</text>
<text x="293.4" y="240.5">DGND</text>
<text x="181.4" y="248.9">+3.3V</text>
<text x="101.6" y="253.2">U26</text>
<text x="53.6" y="262.9">[16]</text>
<text x="53.6" y="260.1">[16]</text>
<text x="60.9" y="262.4">B_MPC_DATA14</text>
<text x="60.9" y="259.8">B_MPC_DATA15</text>
<text x="99.1" y="259.1">2</text>
<text x="99.1" y="261.6">3</text>
<text x="102.9" y="259.8">A0</text>
<text x="102.9" y="262.4">A1</text>
<text x="112.9" y="259.8">B0</text>
<text x="112.9" y="262.4">B1</text>
<text x="118.1" y="259.1">18</text>
<text x="118.1" y="261.6">17</text>
<text x="141" y="262.4">MPC_DATA14</text>
<text x="141" y="259.8">MPC_DATA15</text>
<text x="159" y="259.1">[3,7,16]</text>
<text x="159.3" y="261.6">[3,7,16]</text>
<text x="185.4" y="262.9">C211</text>
<text x="44.5" y="267">+3.3V</text>
<text x="53.3" y="267.7">[16]</text>
<text x="53.6" y="265.2">[16]</text>
<text x="60.9" y="267.5">B_MPC_DATA12</text>
<text x="60.9" y="264.9">B_MPC_DATA13</text>
<text x="99.1" y="264.2">4</text>
<text x="99.1" y="266.7">5</text>
<text x="99.1" y="269.2">6</text>
<text x="102.9" y="264.9">A2</text>
<text x="102.9" y="267.5">A3</text>
<text x="112.9" y="264.9">B2</text>
<text x="112.9" y="267.5">B3</text>
<text x="118.1" y="264.2">16</text>
<text x="118.1" y="266.7">15</text>
<text x="118.1" y="269.2">14</text>
<text x="141" y="267.5">MPC_DATA12</text>
<text x="141" y="264.9">MPC_DATA13</text>
<text x="159" y="269.5">[3,7,16]</text>
<text x="159" y="267">[3,7,16]</text>
<text x="159" y="264.4">[3,7,16]</text>
<text x="185.4" y="269.5">0.01UF</text>
<text x="53.3" y="274.6">[16]</text>
<text x="53.3" y="272.3">[16]</text>
<text x="53.3" y="270">[16]</text>
<text x="60.9" y="272.5">B_MPC_DATA10</text>
<text x="60.9" y="270">B_MPC_DATA11</text>
<text x="62.1" y="275.1">B_MPC_DATA9</text>
<text x="99.1" y="271.8">7</text>
<text x="99.1" y="274.3">8</text>
<text x="102.9" y="270">A4</text>
<text x="102.9" y="272.5">A5</text>
<text x="102.9" y="275.1">A6</text>
<text x="112.9" y="270">B4</text>
<text x="112.9" y="272.5">B5</text>
<text x="112.9" y="275.1">B6</text>
<text x="118.1" y="271.8">13</text>
<text x="118.1" y="274.3">12</text>
<text x="141" y="275.1">MPC_DATA9</text>
<text x="141" y="272.5">MPC_DATA10</text>
<text x="141" y="270">MPC_DATA11</text>
<text x="159" y="275.3">[3,7,16]</text>
<text x="159" y="272.3">[3,7,16]</text>
<text x="50.4" y="280.2">[3,7,9,16]</text>
<text x="53.1" y="277.1">[16]</text>
<text x="62.1" y="277.6">B_MPC_DATA8</text>
<text x="63.1" y="280.4">MPC_RD_WR/</text>
<text x="98" y="281.9">19</text>
<text x="99.1" y="276.9">9</text>
<text x="99.1" y="279.4">1</text>
<text x="102.9" y="277.6">A7</text>
<text x="102.9" y="280.2">DIR</text>
<text x="112.9" y="277.6">B7</text>
<text x="118.1" y="276.9">11</text>
<text x="141" y="277.6">MPC_DATA8</text>
<text x="159" y="277.9">[3,7,16]</text>
<text x="52.1" y="283">[3,9,16]</text>
<text x="66.8" y="283.2">MPC_CS3/</text>
<text x="98" y="287">20</text>
<text x="102.9" y="282.7">G</text>
<text x="102.9" y="287.8">VCC</text>
<text x="111" y="287.8">GND</text>
<text x="118.1" y="287">10</text>
<text x="181.4" y="283.7">DGND</text>
<text x="99" y="292.1">SN74LVTH245APWR</text>
<text x="319.8" y="289.6">+3.3V</text>
<text x="390.9" y="293.4">+3.3V</text>
<text x="431.6" y="289.6">+3.3V</text>
<text x="440.5" y="289.6">+3.3V</text>
<text x="124.5" y="298.2">DGND</text>
<text x="218.2" y="297.2">+3.3V</text>
<text x="478.6" y="297.2">+3.3V</text>
<text x="324.4" y="305.9">R133</text>
<text x="222.2" y="311.1">C209</text>
<text x="246.2" y="307.3">+3.3V</text>
<text x="324.3" y="308.8">4.7K</text>
<text x="395" y="307.3">C207</text>
<text x="436" y="311.1">4.7K</text>
<text x="436.1" y="308.2">R137</text>
<text x="444.9" y="311.4">4.7K</text>
<text x="445" y="308.4">R50</text>
<text x="222.2" y="317.8">0.01UF</text>
<text x="296.9" y="316.5">U30</text>
<text x="395" y="314">0.01UF</text>
<text x="454.9" y="316.7">U8</text>
<text x="181.4" y="318.8">+3.3V</text>
<text x="295.2" y="319.5">1</text>
<text x="298.4" y="320.8">NC</text>
<text x="310" y="320.8">Y</text>
<text x="313.7" y="320">4</text>
<text x="339.1" y="319.8">5534_PLD_TDO [3]</text>
<text x="410.6" y="319">[15]</text>
<text x="415.4" y="320">PLD_TDI</text>
<text x="452.2" y="320">1</text>
<text x="455.9" y="320.8">A</text>
<text x="464" y="320.8">VCC</text>
<text x="471.2" y="320">5</text>
<text x="102.9" y="325.6">U27</text>
<text x="257.4" y="325.6">[16] 5534_IOP_TDO</text>
<text x="295.5" y="329.9">5</text>
<text x="295.5" y="324.6">2</text>
<text x="298.4" y="325.9">A</text>
<text x="391.4" y="328.2">DGND</text>
<text x="401.8" y="324.4">[3,16]</text>
<text x="409.4" y="325.1">5534_PLD_TDI</text>
<text x="410.6" y="329.2">[16]</text>
<text x="452.2" y="325.1">3</text>
<text x="455.9" y="325.9">B</text>
<text x="467.4" y="325.9">Y</text>
<text x="471.2" y="325.1">4</text>
<text x="495.3" y="324.9">MPC_PLD_TDI</text>
<text x="511.8" y="324.1">[8]</text>
<text x="57.9" y="331.7">[3,7,16]MPC_ADDR12</text>
<text x="57.9" y="334.3">[3,7,16]MPC_ADDR13</text>
<text x="100.4" y="331.5">2</text>
<text x="100.4" y="334">3</text>
<text x="104.1" y="332.2">A0</text>
<text x="104.1" y="334.8">A1</text>
<text x="114.2" y="332.2">B0</text>
<text x="114.2" y="334.8">B1</text>
<text x="119.4" y="331.5">18</text>
<text x="119.4" y="334">17</text>
<text x="142.2" y="332.2">B_MPC_ADDR12 [16]</text>
<text x="142.2" y="334.8">B_MPC_ADDR13 [16]</text>
<text x="185.4" y="332.7">C212</text>
<text x="218.4" y="332">DGND</text>
<text x="298.4" y="331">VCC</text>
<text x="306.5" y="331">GND</text>
<text x="313.7" y="330.2">3</text>
<text x="416.1" y="330.2">IOP_TDI</text>
<text x="452.2" y="330.2">6</text>
<text x="455.9" y="331">C</text>
<text x="464" y="331">GND</text>
<text x="471.2" y="330.2">2</text>
<text x="50.8" y="339.3">+3.3V[3,7,16] MPC_ADDR15</text>
<text x="56.6" y="341.9">[3,7,16] MPC_ADDR16</text>
<text x="57.9" y="336.8">[3,7,16]MPC_ADDR14</text>
<text x="100.4" y="336.5">4</text>
<text x="100.4" y="339.1">5</text>
<text x="100.4" y="341.6">6</text>
<text x="104.1" y="337.3">A2</text>
<text x="104.1" y="339.9">A3</text>
<text x="114.2" y="337.3">B2</text>
<text x="114.2" y="339.9">B3</text>
<text x="119.4" y="336.5">16</text>
<text x="119.4" y="339.1">15</text>
<text x="119.4" y="341.6">14</text>
<text x="142.2" y="337.3">B_MPC_ADDR14 [16]</text>
<text x="142.2" y="339.9">B_MPC_ADDR15 [16]</text>
<text x="185.4" y="339.4">0.01UF</text>
<text x="294.8" y="338.1">SN74LVC1G07DBVR</text>
<text x="451.9" y="338.1">SN74LVC1G11DCKR</text>
<text x="56.6" y="344.4">[3,7,16] MPC_ADDR17</text>
<text x="56.6" y="347">[3,7,16] MPC_ADDR18</text>
<text x="100.4" y="344.2">7</text>
<text x="100.4" y="346.7">8</text>
<text x="104.1" y="342.4">A4</text>
<text x="104.1" y="344.9">A5</text>
<text x="104.1" y="347.5">A6</text>
<text x="114.2" y="342.4">B4</text>
<text x="114.2" y="344.9">B5</text>
<text x="114.2" y="347.5">B6</text>
<text x="119.4" y="344.2">13</text>
<text x="119.4" y="346.7">12</text>
<text x="142.2" y="342.9">B_MPC_ADDR16</text>
<text x="142.2" y="345.4">B_MPC_ADDR17</text>
<text x="142.2" y="348">B_MPC_ADDR18</text>
<text x="160" y="342.1">[16]</text>
<text x="160" y="344.7">[16]</text>
<text x="160" y="347.2">[16]</text>
<text x="328.4" y="344.4">DGND</text>
<text x="54.9" y="351.3">R139</text>
<text x="56.6" y="349.5">[3,7,16] MPC_ADDR19</text>
<text x="69.1" y="351.3">4.7K</text>
<text x="100.4" y="349.2">9</text>
<text x="100.4" y="351.8">1</text>
<text x="104.1" y="350">A7</text>
<text x="104.1" y="352.6">DIR</text>
<text x="114.2" y="350">B7</text>
<text x="119.4" y="349.2">11</text>
<text x="142.2" y="350.5">B_MPC_ADDR19</text>
<text x="160" y="349.8">[16]</text>
<text x="479" y="349.2">DGND</text>
<text x="99.2" y="354.3">19</text>
<text x="99.2" y="359.4">20</text>
<text x="104.1" y="355.1">G</text>
<text x="119.4" y="359.4">10</text>
<text x="181.4" y="355.9">DGND</text>
<text x="100.3" y="364.5">SN74LVTH245APWR</text>
<text x="104.1" y="360.2">VCC</text>
<text x="112.2" y="360.2">GND</text>
<text x="89.4" y="370.1">DGND</text>
<text x="126" y="370.8">DGND</text>
<text x="332.2" y="383">DRAWN</text>
<text x="332.5" y="387.3">VAIBHAV DOSHI</text>
<text x="376.4" y="385.6">17-10-2012</text>
<text x="332" y="394.2">CHECKED</text>
<text x="332" y="399.3">&lt;Checked By&gt;</text>
<text x="373.9" y="397">&lt;Checked Date&gt;</text>
<text x="332.7" y="406.7">ENGINEER</text>
<text x="397.6" y="405.1">SIZE</text>
<text x="407.7" y="405.1">DWG. NO.</text>
<text x="437.1" y="406.9">&lt;Drawing Number&gt;</text>
<text x="484.4" y="405.4">SHEET</text>
<text x="504.3" y="406.4">9 of 16</text>
<text x="524.6" y="405.1">PROD</text>
<text x="525.1" y="407.7">REV.</text>
<text x="332.5" y="412.5">VAIBHAV DOSHI</text>
<text x="407.7" y="411.5">FILE</text>
<text x="426.6" y="413.3">CCCNGP_MPC5534_BOARD_REV-B.sch</text>
<text x="484.2" y="411.7">SCALE</text>
<text x="502.7" y="413">&lt;Scale&gt;</text>
<text x="526.8" y="412.2">A</text>
</g>
</svg>
